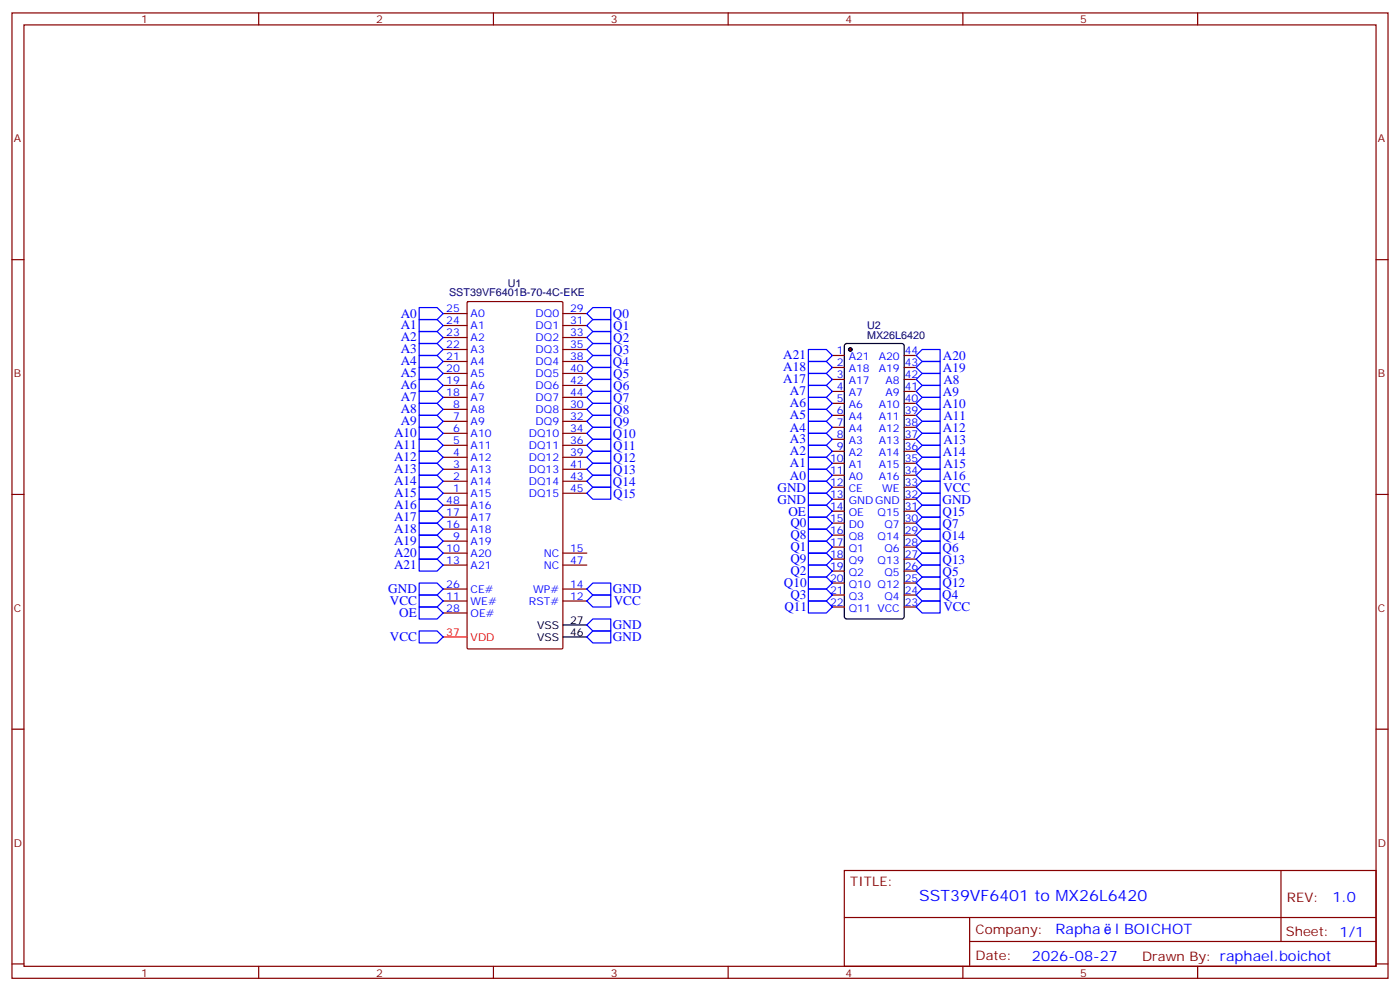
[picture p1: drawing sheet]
<svg xmlns="http://www.w3.org/2000/svg" width="412mm" height="292mm" viewBox="0 0 412 292" stroke-linecap="round" stroke-linejoin="round" font-family="sans-serif">
<g fill="none" stroke="#870000" stroke-width=".35">
<path d="M3.5 3.8h405.4v284.3h-405.4zM7.1 7.3h398.2v277.3h-398.2zM76.2 3.8v3.5M145.3 3.8v3.5M214.5 3.8v3.5M283.6 3.8v3.5M352.8 3.8v3.5M3.5 76.5h3.6M405.3 76.5h3.6M130.5 99.4h7.1M130.5 95.9h7.1M130.5 92.4h7.1"/>
<path d="M137.6 89l.3-.2h27.6l.3 .2v101.8l-.3 .3h-27.6l-.3-.3zM165.8 99.4h7.1M165.8 95.9h7.1M165.8 92.4h7.1M130.5 117.1h7.1M130.5 113.5h7.1M130.5 110h7.1M130.5 106.5h7.1M130.5 102.9h7.1M165.8 117.1h7.1M165.8 113.5h7.1M165.8 110h7.1"/>
<path d="M165.8 106.5h7.1M165.8 102.9h7.1M130.5 138.2h7.1M130.5 134.7h7.1M130.5 131.2h7.1M130.5 127.6h7.1M130.5 124.1h7.1M130.5 120.6h7.1M165.8 138.2h7.1M165.8 134.7h7.1M165.8 131.2h7.1M165.8 127.6h7.1"/>
<path d="M165.8 124.1h7.1M165.8 120.6h7.1M3.5 145.6h3.6M130.5 145.3h7.1M130.5 141.7h7.1M130.5 159.4h7.1M130.5 155.9h7.1M130.5 152.3h7.1M130.5 148.8h7.1M165.8 145.3h7.1M165.8 141.7h7.1M405.3 145.6h3.6"/>
<path d="M130.5 162.9h7.1M130.5 177h7.1M130.5 166.4h7.1M130.5 173.5h7.1M165.8 162.9h7.1M165.8 177h7.1M165.8 166.4h7.1M165.8 173.5h7.1M130.5 180.6h7.1M3.5 214.8h3.6M405.3 214.8h3.6M248.7 256.4h156.6v28.2h-156.6z"/>
<path d="M377.3 256.4v20.9M248.7 270.2h156.5M285.6 277.3h119.6M285.6 270.2v14.2M3.5 283.9h3.6M76.2 284.6v3.5M145.3 284.6v3.5M214.5 284.6v3.5M283.6 284.6v3.5M352.8 284.6v3.5M405.3 283.9h3.6"/>
</g>
<path d="M248.9 101.4l.5-.2h16.2l.7 .4v80l-.2 .5-.5 .2h-16.2l-.5-.2-.2-.5v-79.7zM165.8 184.1h7.1M165.8 187.6h7.1" fill="none" stroke="#000" stroke-width=".35"/>
<path d="M130.5 187.6h7.1" fill="none" stroke="#f00" stroke-width=".35"/>
<circle cx="250.5" cy="102.9" r=".53" fill="#870000" stroke="#000" stroke-width=".35"/>
<g fill="none" stroke="#870000" stroke-width=".35">
<path d="M245.2 104.7h3.5M245.2 108.2h3.5M245.2 111.8h3.5M245.2 115.3h3.5M245.2 118.8h3.5M266.3 104.7h3.6M266.3 108.2h3.6M266.3 111.8h3.6M266.3 115.3h3.6M266.3 118.8h3.6M245.2 122.3h3.5M245.2 125.9h3.5"/>
<path d="M245.2 129.4h3.5M245.2 132.9h3.5M245.2 136.5h3.5M245.2 140h3.5M266.3 122.3h3.6M266.3 125.9h3.6M266.3 129.4h3.6M266.3 132.9h3.6M266.3 136.5h3.6M266.3 140h3.6M245.2 143.5h3.5M245.2 147h3.5"/>
<path d="M245.2 150.6h3.5M245.2 154.1h3.5M245.2 157.6h3.5M266.3 143.5h3.6M266.3 147h3.6M266.3 150.6h3.6M266.3 154.1h3.6M266.3 157.6h3.6M245.2 161.1h3.5M245.2 164.7h3.5M245.2 168.2h3.5M245.2 171.7h3.5"/>
<path d="M245.2 175.3h3.5M245.2 178.8h3.5M266.3 161.1h3.6M266.3 164.7h3.6M266.3 168.2h3.6M266.3 171.7h3.6M266.3 175.3h3.6M266.3 178.8h3.6"/>
</g>
<g fill="none" stroke="#00f" stroke-width=".35">
<path d="M123.5 90.6h5.3l1.7 1.8-1.7 1.7h-5.3zM123.5 94.1h5.3l1.7 1.8-1.7 1.7h-5.3zM123.5 97.6h5.3l1.7 1.8-1.7 1.8h-5.3zM172.9 92.4l1.7-1.8h5.3v3.5h-5.3zM172.9 95.9l1.7-1.8h5.3v3.5h-5.3zM172.9 99.4l1.7-1.8h5.3v3.6h-5.3zM123.5 101.2h5.3l1.7 1.7-1.7 1.8h-5.3zM123.5 104.7h5.3l1.7 1.8-1.7 1.7h-5.3zM123.5 108.2h5.3l1.7 1.8-1.7 1.8h-5.3zM123.5 111.8h5.3l1.7 1.7-1.7 1.8h-5.3zM123.5 115.3h5.3l1.7 1.8-1.7 1.7h-5.3zM123.5 118.8h5.3l1.7 1.8-1.7 1.7h-5.3z"/>
<path d="M172.9 102.9l1.7-1.7h5.3v3.5h-5.3zM172.9 106.5l1.7-1.8h5.3v3.5h-5.3zM172.9 110l1.7-1.8h5.3v3.6h-5.3zM172.9 113.5l1.7-1.7h5.3v3.5h-5.3zM172.9 117.1l1.7-1.8h5.3v3.5h-5.3zM238.1 102.9h5.3l1.8 1.8-1.8 1.8h-5.3zM238.1 106.5h5.3l1.8 1.7-1.8 1.8h-5.3zM238.1 110h5.3l1.8 1.8-1.8 1.7h-5.3zM238.1 113.5h5.3l1.8 1.8-1.8 1.8h-5.3zM238.1 117.1h5.3l1.8 1.7-1.8 1.8h-5.3zM269.9 104.7l1.7-1.8h5.3v3.6h-5.3zM269.9 115.3l1.7-1.8h5.3v3.6h-5.3z"/>
<path d="M269.9 111.8l1.7-1.8h5.3v3.5h-5.3zM271.6 106.5h5.3v3.5h-5.3l-1.7-1.8zM271.6 117.1h5.3v3.5h-5.3l-1.7-1.8zM123.5 122.3h5.3l1.7 1.8-1.7 1.8h-5.3zM123.5 125.9h5.3l1.7 1.7-1.7 1.8h-5.3zM123.5 129.4h5.3l1.7 1.8-1.7 1.7h-5.3zM123.5 132.9h5.3l1.7 1.8-1.7 1.8h-5.3zM123.5 136.5h5.3l1.7 1.7-1.7 1.8h-5.3zM123.5 140h5.3l1.7 1.7-1.7 1.8h-5.3zM172.9 120.6l1.7-1.8h5.3v3.5h-5.3zM172.9 124.1l1.7-1.8h5.3v3.6h-5.3zM172.9 131.2l1.7-1.8h5.3v3.5h-5.3z"/>
<path d="M172.9 134.7l1.7-1.8h5.3v3.6h-5.3zM172.9 138.2l1.7-1.7h5.3v3.5h-5.3zM174.6 125.9h5.3v3.5h-5.3l-1.7-1.8zM238.1 120.6h5.3l1.8 1.7-1.8 1.8h-5.3zM238.1 127.6h5.3l1.8 1.8-1.8 1.8h-5.3zM238.1 131.2h5.3l1.8 1.7-1.8 1.8h-5.3zM238.1 134.7h5.3l1.8 1.8-1.8 1.7h-5.3zM238.1 138.2h5.3l1.8 1.8-1.8 1.7h-5.3zM238.1 124.1h5.3l1.8 1.8-1.8 1.7h-5.3zM269.9 136.5l1.7-1.8h5.3v3.5h-5.3zM269.9 129.4l1.7-1.8h5.3v3.6h-5.3zM269.9 122.3l1.7-1.7h5.3v3.5h-5.3z"/>
<path d="M271.6 138.2h5.3v3.5h-5.3l-1.7-1.7zM271.6 131.2h5.3v3.5h-5.3l-1.7-1.8zM271.6 124.1h5.3v3.5h-5.3l-1.7-1.7zM123.5 143.5h5.3l1.7 1.8-1.7 1.7h-5.3zM123.5 147h5.3l1.7 1.8-1.7 1.8h-5.3zM123.5 150.6h5.3l1.7 1.7-1.7 1.8h-5.3zM123.5 154.1h5.3l1.7 1.8-1.7 1.7h-5.3zM123.5 157.6h5.3l1.7 1.8-1.7 1.7h-5.3zM172.9 141.7l1.7-1.7h5.3v3.5h-5.3zM172.9 145.3l1.7-1.8h5.3v3.5h-5.3zM238.1 155.9h5.3l1.8 1.7-1.8 1.8h-5.3zM238.1 159.4h5.3l1.8 1.7-1.8 1.8h-5.3z"/>
<path d="M238.1 152.3h5.3l1.8 1.8-1.8 1.8h-5.3zM238.1 145.3h5.3l1.8 1.7-1.8 1.8h-5.3zM238.1 141.7h5.3l1.8 1.8-1.8 1.8h-5.3zM238.1 148.8h5.3l1.8 1.8-1.8 1.7h-5.3zM269.9 154.1l1.7-1.8h5.3v3.6h-5.3zM269.9 147l1.7-1.7h5.3v3.5h-5.3zM269.9 143.5l1.7-1.8h5.3v3.6h-5.3zM271.6 148.8h5.3v3.5h-5.3l-1.7-1.7zM271.6 155.9h5.3v3.5h-5.3l-1.7-1.8zM123.5 161.1h5.3l1.7 1.8-1.7 1.8h-5.3zM123.5 164.7h5.3l1.7 1.7-1.7 1.8h-5.3zM123.5 171.7h5.3l1.7 1.8-1.7 1.8h-5.3z"/>
<path d="M123.5 175.3h5.3l1.7 1.7-1.7 1.8h-5.3zM123.5 178.8h5.3l1.7 1.8-1.7 1.7h-5.3zM172.9 177l1.7-1.7h5.3v3.5h-5.3zM172.9 173.5l1.7-1.8h5.3v3.6h-5.3zM238.1 177h5.3l1.8 1.8-1.8 1.8h-5.3zM238.1 170h5.3l1.8 1.7-1.8 1.8h-5.3zM238.1 162.9h5.3l1.8 1.8-1.8 1.7h-5.3zM238.1 173.5h5.3l1.8 1.8-1.8 1.7h-5.3zM238.1 166.4h5.3l1.8 1.8-1.8 1.8h-5.3zM269.9 164.7l1.7-1.8h5.3v3.5h-5.3zM269.9 161.1l1.7-1.7h5.3v3.5h-5.3zM269.9 168.2l1.7-1.8h5.3v3.6h-5.3z"/>
<path d="M271.6 170h5.3v3.5h-5.3l-1.7-1.8zM271.6 173.5h5.3v3.5h-5.3l-1.7-1.7zM271.6 177h5.3v3.6h-5.3l-1.7-1.8zM123.5 185.8h5.3l1.7 1.8-1.7 1.8h-5.3zM172.9 184.1l1.7-1.8h5.3v3.5h-5.3zM172.9 187.6l1.7-1.8h5.3v3.6h-5.3z"/>
</g>
<text font-size="4.6" fill="#00f" x="270.8" y="265.4">SST39VF6401 to MX26L6420</text>
<g font-size="4.2" fill="#00f">
<text x="392.5" y="265.7">1.0</text>
<text x="310.9" y="275.2">Rapha</text>
<text x="328.5" y="275.2">l BOICHOT</text>
<text x="304" y="283">2026-08-27</text>
</g>
<g font-size="3.9" fill="#00f">
<text x="118" y="93.6">A0</text>
<text x="180.6" y="93.6">Q0</text>
<text x="118" y="97">A1</text>
<text x="118" y="100.6">A2</text>
<text x="180.6" y="97.2">Q1</text>
<text x="180.6" y="100.7">Q2</text>
<text x="118" y="104.1">A3</text>
<text x="118" y="107.6">A4</text>
<text x="180.6" y="107.8">Q4</text>
<text x="180.6" y="104.2">Q3</text>
<text x="230.7" y="105.9">A21</text>
<text x="277.8" y="106.1">A20</text>
<text x="118" y="111.2">A5</text>
<text x="180.6" y="111.3">Q5</text>
<text x="230.7" y="109.4">A18</text>
<text x="230.7" y="112.9">A17</text>
<text x="277.8" y="109.6">A19</text>
<text x="277.9" y="113.1">A8</text>
<text x="118" y="114.7">A6</text>
<text x="118" y="118.2">A7</text>
<text x="180.6" y="114.8">Q6</text>
<text x="180.6" y="118.4">Q7</text>
<text x="232.7" y="116.5">A7</text>
<text x="232.7" y="120">A6</text>
<text x="277.8" y="116.6">A9</text>
<text x="118" y="121.7">A8</text>
<text x="118" y="125.3">A9</text>
<text x="180.6" y="121.9">Q8</text>
<text x="180.6" y="125.4">Q9</text>
<text x="232.7" y="123.5">A5</text>
<text x="277.8" y="120.2">A10</text>
<text x="277.9" y="123.7">A11</text>
<text x="116.1" y="128.8">A10</text>
<text x="180.6" y="128.9">Q10</text>
<text x="232.7" y="130.6">A3</text>
<text x="232.7" y="127.1">A4</text>
<text x="277.8" y="127.2">A12</text>
<text x="277.9" y="130.8">A13</text>
<text x="116.1" y="132.3">A11</text>
<text x="116.1" y="135.9">A12</text>
<text x="180.6" y="132.5">Q11</text>
<text x="180.6" y="136">Q12</text>
<text x="232.7" y="134.1">A2</text>
<text x="232.7" y="137.6">A1</text>
<text x="277.8" y="134.3">A14</text>
<text x="277.9" y="137.8">A15</text>
<text x="116.1" y="139.4">A13</text>
<text x="116.1" y="142.9">A14</text>
<text x="180.6" y="143.1">Q14</text>
<text x="180.6" y="139.5">Q13</text>
<text x="232.7" y="141.3">A0</text>
<text x="277.8" y="141.3">A16</text>
<text x="116.1" y="146.4">A15</text>
<text x="116.1" y="150">A16</text>
<text x="180.6" y="146.6">Q15</text>
<text x="229" y="148.3">GND</text>
<text x="229" y="144.8">GND</text>
<text x="277.6" y="148.3">GND</text>
<text x="277.9" y="144.8">VCC</text>
<text x="116.1" y="153.5">A17</text>
<text x="232.3" y="151.8">OE</text>
<text x="232.8" y="155.4">Q0</text>
<text x="277.6" y="151.9">Q15</text>
<text x="277.6" y="155.4">Q7</text>
<text x="116.1" y="157">A18</text>
<text x="116.1" y="160.5">A19</text>
<text x="232.8" y="158.8">Q8</text>
<text x="277.6" y="158.9">Q14</text>
<text x="116.1" y="164.1">A20</text>
<text x="116.1" y="167.6">A21</text>
<text x="232.8" y="165.8">Q9</text>
<text x="232.8" y="162.3">Q1</text>
<text x="277.6" y="166">Q13</text>
<text x="277.6" y="162.5">Q6</text>
<text x="230.9" y="172.9">Q10</text>
<text x="232.8" y="169.4">Q2</text>
<text x="277.6" y="173">Q12</text>
<text x="277.6" y="169.5">Q5</text>
<text x="114.4" y="174.8">GND</text>
<text x="114.9" y="178.2">VCC</text>
<text x="180.6" y="174.7">GND</text>
<text x="180.8" y="178.2">VCC</text>
<text x="231.1" y="180">Q11</text>
<text x="232.8" y="176.4">Q3</text>
<text x="277.6" y="176.6">Q4</text>
<text x="117.6" y="181.8">OE</text>
<text x="180.6" y="185.3">GND</text>
<text x="277.9" y="180.1">VCC</text>
<text x="114.9" y="188.8">VCC</text>
<text x="180.6" y="188.9">GND</text>
</g>
<g font-size="3.9" fill="#800">
<text x="250.5" y="261">TITLE:</text>
<text x="379.1" y="265.7">REV:</text>
<text x="287.4" y="275.2">Company:</text>
<text x="378.7" y="275.8">Sheet: 1/1</text>
<text x="287.4" y="282.9">Date:</text>
<text x="336.4" y="282.9">Drawn By: raphael.boichot</text>
</g>
<g font-size="3.2" fill="#800">
<text x="41.6" y="6.8">1</text>
<text x="110.8" y="6.8">2</text>
<text x="179.9" y="6.8">3</text>
<text x="249.1" y="6.8">4</text>
<text x="318.2" y="6.8">5</text>
<text x="4.1" y="41.9">A</text>
<text x="405.9" y="41.9">A</text>
<text x="4.1" y="111.1">B</text>
<text x="405.9" y="111.1">B</text>
<text x="4.1" y="180.2">C</text>
<text x="405.9" y="180.2">C</text>
<text x="4.1" y="249.3">D</text>
<text x="405.9" y="249.3">D</text>
<text x="41.6" y="287.6">1</text>
<text x="110.8" y="287.6">2</text>
<text x="179.9" y="287.6">3</text>
<text x="249.1" y="287.6">4</text>
<text x="318.2" y="287.6">5</text>
</g>
<g font-size="3.2" fill="#000080">
<text x="132.3" y="87.1">SST39VF6401B-70-4C-EKE</text>
<text x="149.6" y="84.6">U1</text>
<text x="255.4" y="99.9">MX26L6420</text>
<text x="255.4" y="96.8">U2</text>
</g>
<g font-size="3.2" fill="#00f">
<text x="131.4" y="95.5">24</text>
<text x="131.4" y="92">25</text>
<text x="138.6" y="93.4">A0</text>
<text x="157.8" y="93.4">DQ0</text>
<text x="167.9" y="92">29</text>
<text x="167.9" y="95.5">31</text>
<text x="131.4" y="99.1">23</text>
<text x="138.6" y="100.5">A2</text>
<text x="138.6" y="96.9">A1</text>
<text x="157.8" y="96.9">DQ1</text>
<text x="157.8" y="100.5">DQ2</text>
<text x="167.9" y="99.1">33</text>
<text x="131.4" y="106.1">21</text>
<text x="131.4" y="102.6">22</text>
<text x="138.6" y="107.5">A4</text>
<text x="138.6" y="104">A3</text>
<text x="157.8" y="104">DQ3</text>
<text x="157.8" y="107.5">DQ4</text>
<text x="167.9" y="102.6">35</text>
<text x="167.9" y="106.1">38</text>
<text x="246.5" y="104.4">1</text>
<text x="246.5" y="107.9">2</text>
<text x="250" y="106.1">A21</text>
<text x="258.8" y="106.1">A20</text>
<text x="266.5" y="107.9">43</text>
<text x="266.5" y="104.4">44</text>
<text x="131.4" y="113.2">19</text>
<text x="131.4" y="109.6">20</text>
<text x="138.6" y="111.1">A5</text>
<text x="157.8" y="111.1">DQ5</text>
<text x="167.9" y="109.6">40</text>
<text x="167.9" y="113.2">42</text>
<text x="246.5" y="111.4">3</text>
<text x="250" y="109.6">A18</text>
<text x="250" y="113.2">A17</text>
<text x="258.8" y="109.6">A19</text>
<text x="260.9" y="113.2">A8</text>
<text x="266.5" y="111.4">42</text>
<text x="131.4" y="116.7">18</text>
<text x="138.6" y="118.1">A7</text>
<text x="138.6" y="114.6">A6</text>
<text x="157.8" y="114.6">DQ6</text>
<text x="157.8" y="118.1">DQ7</text>
<text x="167.9" y="116.7">44</text>
<text x="246.5" y="114.9">4</text>
<text x="246.5" y="118.5">5</text>
<text x="250" y="116.7">A7</text>
<text x="260.9" y="116.7">A9</text>
<text x="266.5" y="118.5">40</text>
<text x="266.5" y="114.9">41</text>
<text x="133.5" y="123.8">7</text>
<text x="133.5" y="120.2">8</text>
<text x="138.6" y="125.2">A9</text>
<text x="138.6" y="121.6">A8</text>
<text x="157.8" y="121.6">DQ8</text>
<text x="157.8" y="125.2">DQ9</text>
<text x="167.9" y="120.2">30</text>
<text x="167.9" y="123.8">32</text>
<text x="246.5" y="122">6</text>
<text x="246.5" y="125.5">7</text>
<text x="250" y="120.2">A6</text>
<text x="250" y="123.8">A4</text>
<text x="258.8" y="123.8">A11</text>
<text x="258.8" y="120.2">A10</text>
<text x="266.5" y="125.5">38</text>
<text x="266.5" y="122">39</text>
<text x="133.5" y="130.8">5</text>
<text x="133.5" y="127.3">6</text>
<text x="138.6" y="128.7">A10</text>
<text x="155.8" y="128.7">DQ10</text>
<text x="167.9" y="127.3">34</text>
<text x="167.9" y="130.8">36</text>
<text x="246.5" y="129">8</text>
<text x="250" y="127.3">A4</text>
<text x="250" y="130.8">A3</text>
<text x="258.8" y="130.8">A13</text>
<text x="258.8" y="127.3">A12</text>
<text x="266.5" y="129">37</text>
<text x="133.5" y="137.9">3</text>
<text x="133.5" y="134.3">4</text>
<text x="138.6" y="135.7">A12</text>
<text x="138.6" y="132.2">A11</text>
<text x="155.8" y="132.2">DQ11</text>
<text x="155.8" y="135.7">DQ12</text>
<text x="167.9" y="134.3">39</text>
<text x="167.9" y="137.9">41</text>
<text x="244.5" y="136.1">10</text>
<text x="246.5" y="132.6">9</text>
<text x="250" y="134.3">A2</text>
<text x="250" y="137.9">A1</text>
<text x="258.8" y="137.9">A15</text>
<text x="258.8" y="134.3">A14</text>
<text x="266.5" y="136.1">35</text>
<text x="266.5" y="132.6">36</text>
<text x="133.5" y="141.4">2</text>
<text x="138.6" y="142.8">A14</text>
<text x="138.6" y="139.3">A13</text>
<text x="155.8" y="139.3">DQ13</text>
<text x="155.8" y="142.8">DQ14</text>
<text x="167.9" y="141.4">43</text>
<text x="244.5" y="139.6">11</text>
<text x="244.5" y="143.2">12</text>
<text x="250" y="141.4">A0</text>
<text x="258.8" y="141.4">A16</text>
<text x="266.5" y="143.2">33</text>
<text x="266.5" y="139.6">34</text>
<text x="131.4" y="148.4">48</text>
<text x="133.5" y="144.9">1</text>
<text x="138.6" y="146.3">A15</text>
<text x="138.6" y="149.9">A16</text>
<text x="155.8" y="146.3">DQ15</text>
<text x="167.9" y="144.9">45</text>
<text x="244.5" y="146.7">13</text>
<text x="250" y="144.9">CE</text>
<text x="250" y="148.4">GNDGND</text>
<text x="259.9" y="144.9">WE</text>
<text x="266.5" y="146.7">32</text>
<text x="131.4" y="155.5">16</text>
<text x="131.4" y="152">17</text>
<text x="138.6" y="153.4">A17</text>
<text x="244.5" y="150.2">14</text>
<text x="244.5" y="153.7">15</text>
<text x="250" y="152">OE</text>
<text x="250" y="155.5">D0</text>
<text x="258.5" y="152">Q15</text>
<text x="260.5" y="155.5">Q7</text>
<text x="266.5" y="153.7">30</text>
<text x="266.5" y="150.2">31</text>
<text x="133.5" y="159">9</text>
<text x="138.6" y="160.4">A19</text>
<text x="138.6" y="156.9">A18</text>
<text x="244.5" y="157.3">16</text>
<text x="244.5" y="160.8">17</text>
<text x="250" y="159">Q8</text>
<text x="258.5" y="159">Q14</text>
<text x="266.5" y="160.8">28</text>
<text x="266.5" y="157.3">29</text>
<text x="131.4" y="162.6">10</text>
<text x="131.4" y="166.1">13</text>
<text x="138.6" y="164">A20</text>
<text x="138.6" y="167.5">A21</text>
<text x="160.2" y="164">NC</text>
<text x="160.2" y="167.5">NC</text>
<text x="167.9" y="162.6">15</text>
<text x="167.9" y="166.1">47</text>
<text x="244.5" y="164.3">18</text>
<text x="244.5" y="167.9">19</text>
<text x="250" y="162.6">Q1</text>
<text x="250" y="166.1">Q9</text>
<text x="258.5" y="166.1">Q13</text>
<text x="260.5" y="162.6">Q6</text>
<text x="266.5" y="167.9">26</text>
<text x="266.5" y="164.3">27</text>
<text x="131.4" y="173.1">26</text>
<text x="167.9" y="173.1">14</text>
<text x="244.5" y="171.4">20</text>
<text x="250" y="169.6">Q2</text>
<text x="250" y="173.1">Q10 Q12</text>
<text x="260.5" y="169.6">Q5</text>
<text x="266.5" y="171.4">25</text>
<text x="131.4" y="176.7">11</text>
<text x="138.6" y="178.1">WE#</text>
<text x="138.6" y="174.6">CE#</text>
<text x="155.8" y="178.1">RST#</text>
<text x="157.1" y="174.6">WP#</text>
<text x="167.9" y="176.7">12</text>
<text x="244.5" y="174.9">21</text>
<text x="244.5" y="178.4">22</text>
<text x="250" y="176.7">Q3</text>
<text x="260.5" y="176.7">Q4</text>
<text x="266.5" y="178.4">23</text>
<text x="266.5" y="174.9">24</text>
<text x="131.4" y="180.2">28</text>
<text x="138.6" y="181.6">OE#</text>
<text x="250" y="180.2">Q11 VCC</text>
</g>
<g font-size="3.2">
<text x="158.2" y="185.1">VSS</text>
<text x="167.9" y="183.7">27</text>
<text x="158.2" y="188.7">VSS</text>
<text x="167.9" y="187.3">46</text>
</g>
<g font-size="3.2" fill="#f00">
<text x="131.4" y="187.3">37</text>
<text x="138.6" y="188.7">VDD</text>
</g>
</svg>
